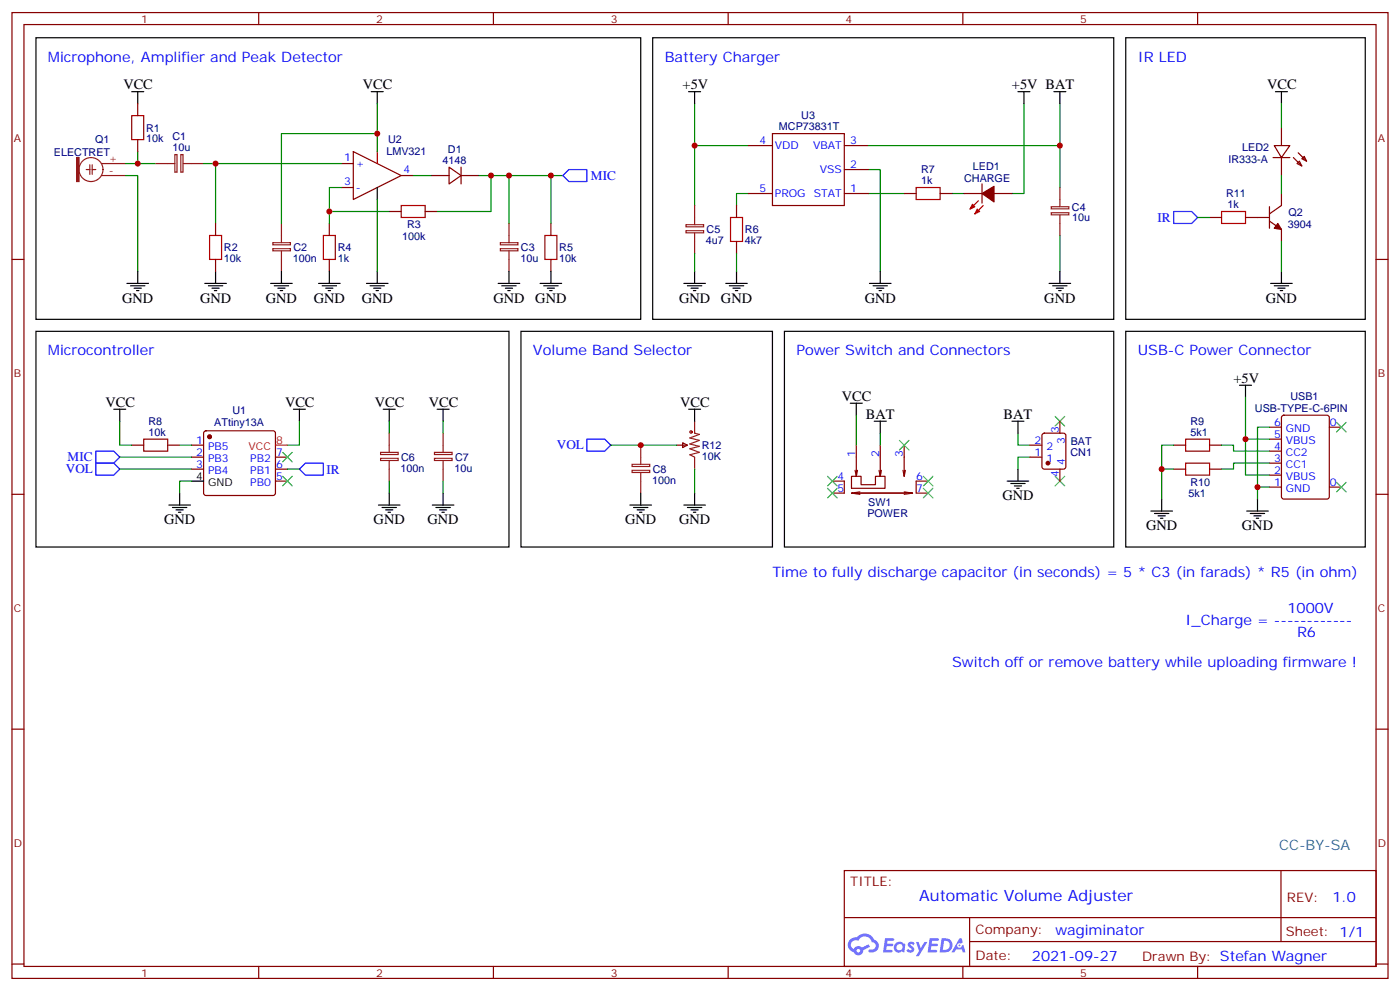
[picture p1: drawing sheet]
<svg xmlns="http://www.w3.org/2000/svg" width="412mm" height="292mm" viewBox="0 0 412 292" stroke-linecap="round" stroke-linejoin="round" font-family="sans-serif">
<g fill="none" stroke="#870000" stroke-width=".35">
<path d="M3.5 3.7h405.4v284.3h-405.4zM7.1 7.2h398.2v277.3h-398.2zM76.2 3.7v3.5M145.3 3.7v3.5M214.5 3.7v3.5M283.6 3.7v3.5M352.8 3.7v3.5M3.5 76.4h3.6M405.3 76.4h3.6M3.5 145.5h3.6M405.3 145.5h3.6M3.5 214.7h3.6"/>
<path d="M405.3 214.7h3.6M248.7 256.3h156.6v28.2h-156.6zM377.3 256.3v20.9M248.7 270.1h156.5M285.6 277.2h119.6M285.6 270.1v14.2M3.5 283.8h3.6M76.2 284.5v3.5M145.3 284.5v3.5M214.5 284.5v3.5M283.6 284.5v3.5M352.8 284.5v3.5"/>
<path d="M405.3 283.8h3.6"/>
</g>
<g fill="#5487ff">
<path d="M267.7 277.5a1.22 1.22 0 0 1 1.7 .2l-.4 .6a.47 .47 0 0 0-.3-.4 .47 .47 0 0 0-.5 .2l.1 .2a1.14 1.14 0 0 1 .8 1.8 1.14 1.14 0 0 1-1.9 0l-.2-.2 .5-.6 .7 .5a.29 .29 0 0 0 .3-.3 .29 .29 0 0 0-.2-.3 1.04 1.04 0 0 1-.6-1.7z"/>
<path d="M260.7 276.2h2.4l.3 .2-.2 .5-1.8 .1-.1 .8h1.5l.3 .4-.3 .4h-1.6l-.2 1.1h1.7l.2 .3-.2 .3-2.6 .1z"/>
<path d="M273.8 276.2h2.4l.3 .2-.1 .5-1.8 .1-.2 .8h1.6l.3 .4-.4 .4-1.6-.1-.1 1.1 1.7 .1 .2 .3-.2 .3-2.6 .1z"/>
<path d="M282.6 276.2h.7l.3 1.3-.6 .3a.69 .69 0 0 0-1 .3 .69 .69 0 0 0 .4 .9 .69 .69 0 0 0 .9-.6l.5-.2 .6 2.2h-.8l-.2-.9h-1.8l-.5 .9h-.8z"/>
<path d="M269.8 277.3h.8l.6 1.8 1.1-1.8h.9l-2.6 4.2h-.8l.9-1.5z"/>
<path d="M277.4 276.2l-.6 4.2h1.3a2.11 2.11 0 0 0 2.5-2.1 2.11 2.11 0 0 0-2.5-2.1zM278.1 277a1.39 1.39 0 0 1 1.7 1.4 1.39 1.39 0 0 1-1.8 1.2h-.3z"/>
<path d="M263.7 277.8a1.54 1.54 0 0 0-.1 2.2 1.54 1.54 0 0 0 2.2 .1l.6 .3 .3-2.3-.2-.3h-.4a1.49 1.49 0 0 0-2.4 0zM264 278.8a.94 .94 0 0 1 1.8 0 .94 .94 0 0 1-1.8 0z"/>
<path d="M250.4 276.6a2.18 2.18 0 0 0 1.1 3.7 1.44 1.44 0 0 0 1.6 .9 1.44 1.44 0 0 0 1.2-1.4l2-1.1-.5-.7-1.9 1a1.47 1.47 0 0 0-2.4 .4 1.39 1.39 0 0 1-.7-1.9 1.39 1.39 0 0 1 2-.5 2.12 2.12 0 0 1 2.2-1.3 2.12 2.12 0 0 1 1.9 1.7 1.14 1.14 0 0 1 1.1 1.4 1.14 1.14 0 0 1-1.7 .7 .43 .43 0 0 0-.5 .4 .43 .43 0 0 0 .4 .5 1.98 1.98 0 0 0 2.5-1.2 1.98 1.98 0 0 0-1.2-2.6 3.1 3.1 0 0 0-5.3-.6l-.9 .1zM252.3 279.9a.55 .55 0 0 1 1.1 0 .55 .55 0 0 1-1.1 0z"/>
<circle cx="282.6" cy="278.3" r=".26"/>
</g>
<g fill="none" stroke="#870000" stroke-width=".35">
<path d="M40.6 30.5v3.5M227.5 39.3h21.2v21.2h-21.2zM377.5 37.6v5.3M40.6 41.1v3.5M100.5 48.2h3.6M100.5 55.2h3.6M104.1 44.6l14.1 7.1-14.1 7zM118.2 51.7h3.5M127 51.7h5.3M132.3 49.2l3.5 2.5-3.5 2.5zM135.8 51.7h5.3M135.8 49.2v5"/>
<path d="M220.5 57h7M220.5 42.9h7M248.7 57h7.1M248.7 49.9h7.1M248.7 42.9h7.1M266.3 57h3.6M276.9 57h3.6M284 57h5.3M289.3 54.2v5.6M292.8 57h5.3M375 46.4h4.9M375.4 42.9h4.5l-2.4 3.5z"/>
<path d="M377.5 46.4v5.3M377.5 57v3.5l-3.6 2.5M381 46.4l2.5 2.5M382.1 48.2l.7-.8 .7 1.5zM382.4 45l2.5 2.4M383.5 46.7l.7-.7 .7 1.4zM63.5 65.8v3.5M63.5 76.4v3.5M97 65.8v3.5M97 76.4v3.5M114.7 62.3h3.5M125.2 62.3h3.6"/>
<path d="M162.3 65.8v3.5M162.3 76.4v3.5M217 60.5v3.5M217 71.1v3.5M356.3 64h3.5M366.9 64h7M373.9 65.1l3.6 2.5v3.5M373.9 60.9v6.3M38.8 131.1h3.5M49.4 131.1h3.5M56.4 131.1h3.6M56.4 134.6h3.6"/>
<path d="M56.4 138.1h3.6M60.2 127l.5-.2h19.7l.5 .2 .2 .5v17.7l-.2 .5-.5 .2h-19.7l-.5-.3-.2-.4v-17.7zM81.1 134.6h3.6M81.1 138.1h3.6M199.3 131.1h3.2M201.1 130.4l1.4 .7-1.4 .7zM251.9 138.5l.3 1.7M252.2 131.1v9.1l.4-1.7M258.9 138.5l.4 1.7M259.3 131.1v9.1l.3-1.7M266 138.5l.3 1.7M266.3 131.1v9.1l.4-1.7"/>
<path d="M303.4 131.1h3.5M303.4 134.6h3.5M307.2 127.7l.4-.2h5.7l.6 .5 .1 9.4-.5 .7h-5.9l-.6-.4-.1-9.5zM312.2 124v3.5M312.2 138.1v3.5M345.7 131.1h3.5M345.7 138.1h3.5M356.3 131.1h3.5M356.3 138.1h3.5M373.9 139.9h3.6M373.9 136.3h3.6M373.9 132.8h3.6"/>
<path d="M373.9 129.3h3.6M373.9 125.8h3.6M377.7 122.4l.5-.2h12.7l.6 .5 .1 23.5-.5 .7h-12.9l-.7-.4v-23.6zM391.6 125.8h3.5M81.1 141.6h3.6M245.2 141.6h3.5v3.6h-3.5M250.8 140.2h2.8v2.5h4.3v-2.5h2.8v3.6h-9.9zM253.3 144.8l-2.5 .4M266.3 145.2h-15.5l2.5 .3M266.3 144.8l2.5 .4h-16.6M268.8 145.2l-2.5 .3M273.4 141.6h-3.5v3.6h3.5"/>
<path d="M373.9 143.4h3.6M391.6 143.4h3.5"/>
</g>
<g fill="none" stroke="#000" stroke-width=".35">
<path d="M10.6 11.1h178.1v82.9h-178.1zM192.3 11.1h135.8v82.9h-135.8zM331.6 11.1h70.6v82.9h-70.6zM38.8 27h3.5M40.6 27v3.5M109.4 27h3.5M111.1 27v3.5M202.8 27h3.6M204.6 27v3.5M299.9 27h3.5M301.6 27v3.5M310.4 27h3.6"/>
<path d="M312.2 27v3.5M375.7 27h3.5M377.5 27v3.5M111.1 55.2v3.5M40.6 79.9v3.5M63.5 79.9v3.5M82.9 79.9v3.5M97 79.9v3.5M111.1 79.9v3.5M149.9 79.9v3.5M162.3 79.9v3.5M204.6 79.9v3.5"/>
<path d="M217 79.9v3.5M259.3 79.9v3.5M312.2 79.9v3.5M377.5 79.9v3.5M10.6 97.5h139.3v63.5h-139.3zM37.4 83.4h6.3M38.5 84.1h4.2M39.5 84.8h2.1M40.2 85.5h.7M60.3 83.4h6.4M61.4 84.1h4.2M62.4 84.8h2.2"/>
<path d="M63.1 85.5h.8M79.7 83.4h6.4M80.8 84.1h4.2M81.8 84.8h2.2M82.5 85.5h.8M93.8 83.4h6.4M94.9 84.1h4.2M96 84.8h2.1M96.7 85.5h.7M107.9 83.4h6.4M109 84.1h4.2M110.1 84.8h2.1"/>
<path d="M110.8 85.5h.7M146.8 83.4h6.3M147.8 84.1h4.2M148.9 84.8h2.1M149.6 85.5h.7M153.5 97.5h74v63.5h-74zM159.1 83.4h6.4M160.2 84.1h4.2M161.2 84.8h2.1M161.9 85.5h.7M201.4 83.4h6.4M202.5 84.1h4.2"/>
<path d="M203.6 84.8h2.1M204.3 85.5h.7M213.8 83.4h6.3M214.8 84.1h4.3M215.9 84.8h2.1M216.6 85.5h.7M231.1 97.5h97v63.5h-97zM256.1 83.4h6.4M257.2 84.1h4.2M258.2 84.8h2.1M258.9 85.5h.7M309 83.4h6.4"/>
<path d="M310.1 84.1h4.2M311.1 84.8h2.2M311.9 85.5h.7M331.6 97.5h70.6v63.5h-70.6zM374.3 83.4h6.3M375.4 84.1h4.2M376.4 84.8h2.1M377.1 85.5h.7M250.5 118.7h3.5M252.2 118.7v3.5M365.1 113.4h3.6M366.9 113.4v3.5"/>
<path d="M33.5 120.5h3.5M35.3 120.5v3.5M86.4 120.5h3.6M88.2 120.5v3.5M112.9 120.5h3.5M114.7 120.5v3.5M128.8 120.5h3.5M130.5 120.5v3.5M202.8 120.5h3.6M204.6 120.5v3.5M257.5 124h3.6M259.3 124v3.5"/>
<path d="M298.1 124h3.5M299.9 124v3.5M299.9 138.1v3.5M49.7 148.7h6.4M50.8 149.4h4.2M51.9 150.1h2.1M52.6 150.8h.7M52.9 145.2v3.5M56.4 141.6h3.6M111.5 148.7h6.3M112.5 149.4h4.3M113.6 150.1h2.1"/>
<path d="M114.3 150.8h.7M114.7 145.2v3.5M127.4 148.7h6.3M128.4 149.4h4.2M129.5 150.1h2.1M130.2 150.8h.7M130.5 145.2v3.5M185.6 148.7h6.3M186.6 149.4h4.3M187.7 150.1h2.1M188.4 150.8h.7M188.7 145.2v3.5"/>
<path d="M201.4 148.7h6.4M202.5 149.4h4.2M203.6 150.1h2.1M204.3 150.8h.7M204.6 145.2v3.5M296.7 141.6h6.3M297.7 142.3h4.3M298.8 143.1h2.1M299.5 143.8h.7M339 150.5h6.4M340.1 151.2h4.2M341.1 151.9h2.2"/>
<path d="M341.8 152.6h.7M342.2 146.9v3.6M367.2 150.5h6.4M368.3 151.2h4.2M369.4 151.9h2.1M370.1 152.6h.7M370.4 146.9v3.6"/>
</g>
<path d="M111.1 44.6v3.6M288.2 59.1l-2.4 2.5M289.6 60.5l-2.4 2.5M81.1 131.1h3.6" fill="none" stroke="#f00" stroke-width=".35"/>
<g fill="none" stroke="#008700" stroke-width=".35">
<path d="M111.1 39.3h-28.2v26.5M111.1 30.5v14.1M204.6 30.5v30M301.6 30.5v26.5h-3.5M312.2 30.5v12.4M377.5 30.5v7.1M37 51.7h3.6v28.2M40.6 44.6v3.6h-3.6M40.6 48.2h5.3M60 48.2h40.5M63.5 48.2v17.6M100.5 55.2h-3.5v10.6"/>
<path d="M111.1 58.7v21.2M121.7 51.7h5.3M141.1 51.7h21.2v14.1M144.6 51.7v10.6h-15.8M149.9 51.7v14.1M162.3 51.7h3.5M204.6 42.9h15.9M220.5 57h-3.5v3.5M255.8 49.9h3.5v30M255.8 42.9h56.4v12.3M255.8 57h10.5M280.5 57h3.5"/>
<path d="M377.5 51.7v5.3M97 62.3h17.7M204.6 74.6v5.3M217 74.6v5.3M312.2 69.3v10.6M352.8 64h3.5M377.5 71.1v8.8M366.9 116.9v23h7M35.3 124v7.1h3.5M35.3 138.1h21.1M35.3 134.6h21.1M52.9 131.1h3.5"/>
<path d="M84.7 138.1h3.5M88.2 124v7.1h-3.5M114.7 124v3.5M130.5 124v3.5M179.9 131.1h19.4M204.6 138.1v7.1M252.2 122.2v8.9M259.3 127.5v3.6M299.9 127.5v3.6h3.5M303.4 134.6h-3.5v3.5M342.2 138.1h3.5M345.7 131.1h-3.5v15.8"/>
<path d="M359.8 131.1h3.6v1.7h10.5M366.9 129.3h7M373.9 125.8h-3.5v21.1M373.9 136.3h-10.5v1.8h-3.6M56.4 141.6h-3.5v3.6M114.7 141.6v3.6M130.5 141.6v3.6M370.4 143.4h3.5"/>
</g>
<g fill="none" stroke="#8c2424" stroke-width=".35">
<path d="M25.4 49.9h1.1M26.5 48.5v2.8M27.2 49.9h1M27.2 48.5v2.8M30 51.7h7M30 48.2h7M45.9 48.2h5.6M51.5 45.5h.6v5.2h-.6zM53.3 45.5h.6v5.2h-.6zM54 48.2h6M312.2 55.2v5.7M80.4 73.2h5.1v.6h-5.1z"/>
<path d="M80.4 71.4h5.1v.7h-5.1zM82.9 65.8v5.6M82.9 73.9v6M147.4 73.2h5.2v.6h-5.2zM147.4 71.4h5.2v.7h-5.2zM149.9 65.8v5.6M149.9 73.9v6M202.1 67.9h5.2v.6h-5.2zM202.1 66.1h5.2v.7h-5.2zM204.6 60.5v5.6M204.6 68.6v6M309.7 62.6h5.2v.7h-5.2z"/>
<path d="M309.7 60.9h5.2v.6h-5.2zM312.2 63.3v6M112.1 134.9h5.2v.7h-5.2zM112.1 133.2h5.2v.6h-5.2zM114.7 127.5v5.7M114.7 135.6v6M128 134.9h5.2v.7h-5.2zM128 133.2h5.2v.6h-5.2zM130.5 127.5v5.7M130.5 135.6v6M186.2 138.5h5.2v.6h-5.2zM186.2 136.7h5.2v.6h-5.2z"/>
<path d="M188.7 131.1v5.6M188.7 139.2v6M204.6 124v3.5l1.4 .4-2.8 1 2.8 .7-2.8 1.1 2.8 .7-2.8 .7 2.8 1.1-2.8 .7 1.4 .7v3.5"/>
<circle cx="26.8" cy="49.9" r="3.5"/>
</g>
<path d="M22.6 46.4h.7v7h-.7z" fill="#8c2424" stroke="#8c2424" stroke-width=".35"/>
<g fill="none" stroke="#a10000" stroke-width=".35">
<path d="M38.8 34h3.5v7.1h-3.5zM269.9 55.2h7v3.5h-7zM61.7 69.3h3.6v7.1h-3.6zM95.2 69.3h3.6v7.1h-3.6zM118.2 60.5h7v3.5h-7zM160.5 69.3h3.5v7.1h-3.5zM215.2 64h3.5v7.1h-3.5zM359.8 62.3h7.1v3.5h-7.1zM42.3 129.3h7.1v3.5h-7.1zM349.2 129.3h7.1v3.5h-7.1zM349.2 136.3h7.1v3.6h-7.1z"/>
<circle cx="203.6" cy="127.2" r=".35"/>
</g>
<g fill="#870000" stroke="#870000" stroke-width=".35">
<path d="M289.3 57l3.5-2.1v4.5z"/>
<path d="M376.4 65.8l1.1 1.8-2.1-.4z"/>
<circle cx="61.7" cy="128.6" r=".53"/>
<circle cx="308.7" cy="136.3" r=".53"/>
</g>
<g fill="#f00" stroke="#f00" stroke-width=".35">
<path d="M286.5 60.1l.7 .8-1.4 .7z"/>
<path d="M287.9 61.6l.7 .7-1.4 .7z"/>
</g>
<g fill="none" stroke="#3c3" stroke-width=".35">
<path d="M83.3 133.2l2.8 2.8M86.1 133.2l-2.8 2.8M264.9 129.6l2.9 2.9M267.8 129.6l-2.9 2.9M310.8 122.6l2.8 2.8M313.6 122.6l-2.8 2.8M393.7 124.4l2.8 2.8M396.5 124.4l-2.8 2.8M83.3 140.2l2.8 2.9M86.1 140.2l-2.8 2.9M243.8 140.2l2.8 2.9M243.8 143.8l2.8 2.8"/>
<path d="M246.6 140.2l-2.8 2.9M246.6 143.8l-2.8 2.8M272 140.2l2.8 2.9M272 143.8l2.8 2.8M274.8 140.2l-2.8 2.9M274.8 143.8l-2.8 2.8M310.8 140.2l2.8 2.9M313.6 140.2l-2.8 2.9M393.7 142l2.8 2.8M396.5 142l-2.8 2.8"/>
</g>
<path d="M165.8 51.7l1.8-1.8h5.3v3.5h-5.3zM345.7 62.3h5.3l1.8 1.7-1.8 1.8h-5.3zM28.2 132.8h5.3l1.8 1.8-1.8 1.7h-5.3zM28.2 136.3h5.3l1.8 1.8-1.8 1.8h-5.3zM90 136.3h5.2v3.6h-5.2l-1.8-1.8zM172.9 129.3h5.3l1.7 1.8-1.7 1.7h-5.3z" fill="none" stroke="#00f" stroke-width=".35"/>
<g fill="#c00">
<circle cx="40.6" cy="48.2" r=".88"/>
<circle cx="63.5" cy="48.2" r=".88"/>
<circle cx="111.1" cy="39.3" r=".88"/>
<circle cx="97" cy="62.3" r=".88"/>
<circle cx="149.9" cy="51.7" r=".88"/>
<circle cx="162.3" cy="51.7" r=".88"/>
<circle cx="204.6" cy="42.9" r=".88"/>
<circle cx="312.2" cy="42.9" r=".88"/>
<circle cx="366.9" cy="129.3" r=".88"/>
<circle cx="370.4" cy="143.4" r=".88"/>
<circle cx="342.2" cy="138.1" r=".88"/>
<circle cx="188.7" cy="131.1" r=".88"/>
<circle cx="144.6" cy="51.7" r=".88"/>
</g>
<text font-size="4.6" fill="#00f" x="270.8" y="265.3">Automatic Volume Adjuster</text>
<g font-size="4.2" fill="#00f">
<text x="14.1" y="18.2">Microphone, Amplifier and Peak Detector</text>
<text x="195.8" y="18.2">Battery Charger</text>
<text x="335.1" y="18.2">IR LED</text>
<text x="14.1" y="104.6">Microcontroller</text>
<text x="157" y="104.6">Volume Band Selector</text>
<text x="234.6" y="104.6">Power Switch and Connectors</text>
<text x="335.1" y="104.6">USB-C Power Connector</text>
<text x="227.5" y="169.9">Time to fully discharge capacitor (in seconds) = 5 * C3 (in farads) * R5 (in ohm)</text>
<text x="349.2" y="184">I_Charge = ------------</text>
<text x="379.2" y="180.4">1000V</text>
<text x="382.1" y="187.5">R6</text>
<text x="280.5" y="196.3">Switch off or remove battery while uploading firmware !</text>
<text x="392.5" y="265.6">1.0</text>
<text x="310.9" y="275.1">wagiminator</text>
<text x="304" y="282.9">2021-09-27</text>
</g>
<g font-size="4.2">
<text x="36.3" y="26.3">VCC</text>
<text x="106.9" y="26.3">VCC</text>
<text x="201.1" y="26.3">+5V</text>
<text x="298.1" y="26.3">+5V BAT</text>
<text x="373.2" y="26.3">VCC</text>
<text x="36" y="89.1">GND</text>
<text x="58.9" y="89.1">GND</text>
<text x="78.3" y="89.1">GND</text>
<text x="92.4" y="89.1">GND</text>
<text x="106.5" y="89.1">GND</text>
<text x="145.3" y="89.1">GND</text>
<text x="157.7" y="89.1">GND</text>
<text x="200" y="89.1">GND</text>
<text x="212.4" y="89.1">GND</text>
<text x="254.7" y="89.1">GND</text>
<text x="307.6" y="89.1">GND</text>
<text x="372.9" y="89.1">GND</text>
<text x="363.4" y="112.7">+5V</text>
<text x="31" y="119.8">VCC</text>
<text x="84" y="119.8">VCC</text>
<text x="110.4" y="119.8">VCC</text>
<text x="126.3" y="119.8">VCC</text>
<text x="200.4" y="119.8">VCC</text>
<text x="248" y="118">VCC</text>
<text x="255.1" y="123.3">BAT</text>
<text x="295.6" y="123.3">BAT</text>
<text x="295.3" y="147.3">GND</text>
<text x="48.3" y="154.3">GND</text>
<text x="110.1" y="154.3">GND</text>
<text x="125.9" y="154.3">GND</text>
<text x="184.1" y="154.3">GND</text>
<text x="200" y="154.3">GND</text>
<text x="337.6" y="156.1">GND</text>
<text x="365.8" y="156.1">GND</text>
</g>
<text font-size="4.2" fill="#0099b0" x="376.8" y="250.3">CC-BY-SA</text>
<g font-size="3.9" fill="#00f">
<text x="174.1" y="52.9">MIC</text>
<text x="341" y="65.3">IR</text>
<text x="19.9" y="135.8">MIC</text>
<text x="164" y="132.3">VOL</text>
<text x="19.4" y="139.3">VOL</text>
<text x="96.1" y="139.4">IR</text>
</g>
<g font-size="3.9" fill="#800">
<text x="250.5" y="260.9">TITLE:</text>
<text x="379.1" y="265.6">REV:</text>
<text x="287.4" y="275.1">Company:</text>
<text x="378.7" y="275.7">Sheet: 1/1</text>
<text x="287.4" y="282.8">Date:</text>
<text x="336.4" y="282.8">Drawn By: Stefan Wagner</text>
</g>
<g font-size="3.2" fill="#800">
<text x="41.6" y="6.7">1</text>
<text x="110.8" y="6.7">2</text>
<text x="179.9" y="6.7">3</text>
<text x="249.1" y="6.7">4</text>
<text x="318.2" y="6.7">5</text>
<text x="4.1" y="41.8">A</text>
<text x="405.9" y="41.8">A</text>
<text x="4.1" y="110.9">B</text>
<text x="405.9" y="110.9">B</text>
<text x="4.1" y="180.1">C</text>
<text x="405.9" y="180.1">C</text>
<text x="4.1" y="249.2">D</text>
<text x="405.9" y="249.2">D</text>
<text x="41.6" y="287.5">1</text>
<text x="110.8" y="287.5">2</text>
<text x="179.9" y="287.5">3</text>
<text x="249.1" y="287.5">4</text>
<text x="318.2" y="287.5">5</text>
</g>
<g font-size="3.2" fill="#000080">
<text x="236" y="35.1">U3</text>
<text x="43" y="41.9">10k</text>
<text x="43" y="38.7">R1</text>
<text x="50.8" y="41.3">C1</text>
<text x="229.5" y="38.4">MCP73831T</text>
<text x="15.9" y="45.9">ELECTRET</text>
<text x="28" y="42.1">Q1</text>
<text x="50.8" y="44.5">10u</text>
<text x="113.8" y="45.8">LMV321</text>
<text x="114.3" y="42.2">U2</text>
<text x="131.9" y="45">D1</text>
<text x="361.8" y="47.9">IR333-A</text>
<text x="366" y="44.3">LED2</text>
<text x="130.4" y="48.2">4148</text>
<text x="271.3" y="51">R7</text>
<text x="284" y="53.5">CHARGE</text>
<text x="286.6" y="50">LED1</text>
<text x="271.3" y="54.2">1k</text>
<text x="361.2" y="58">R11</text>
<text x="315.8" y="62">C4</text>
<text x="315.8" y="65.2">10u</text>
<text x="361.6" y="61.3">1k</text>
<text x="379.5" y="63.7">Q2</text>
<text x="118.4" y="70.8">100k</text>
<text x="119.9" y="67.3">R3</text>
<text x="208" y="71.9">4u7</text>
<text x="208.1" y="68.7">C5</text>
<text x="219.4" y="71.9">4k7</text>
<text x="219.4" y="68.7">R6</text>
<text x="379.4" y="67.3">3904</text>
<text x="66" y="77.2">10k</text>
<text x="66" y="74">R2</text>
<text x="86.3" y="77.2">100n</text>
<text x="86.4" y="74">C2</text>
<text x="99.5" y="77.2">1k</text>
<text x="99.5" y="74">R4</text>
<text x="153.3" y="77.2">10u</text>
<text x="153.5" y="74">C3</text>
<text x="164.7" y="77.2">10k</text>
<text x="164.8" y="74">R5</text>
<text x="380.1" y="117.9">USB1</text>
<text x="43.7" y="125.1">R8</text>
<text x="63.1" y="125.5">ATtiny13A</text>
<text x="68.5" y="122">U1</text>
<text x="350.7" y="125">R9</text>
<text x="369.7" y="121.3">USB-TYPE-C-6PIN</text>
<text x="43.7" y="128.2">10k</text>
<text x="315.4" y="131">BAT</text>
<text x="350.7" y="128.2">5k1</text>
<text x="118.2" y="135.7">C6</text>
<text x="134.1" y="135.7">C7</text>
<text x="206.7" y="135.4">10K</text>
<text x="206.7" y="132.2">R12</text>
<text x="315.3" y="134.2">CN1</text>
<text x="118" y="138.9">100n</text>
<text x="133.9" y="138.9">10u</text>
<text x="192.1" y="142.4">100n</text>
<text x="192.3" y="139.3">C8</text>
<text x="350.7" y="143.1">R10</text>
<text x="255.8" y="148.9">SW1</text>
<text x="350.1" y="146.3">5k1</text>
<text x="255.5" y="152.1">POWER</text>
</g>
<g font-size="3.2" fill="#8d2323">
<text x="32.1" y="47.8">+</text>
<text x="32.1" y="51.3">-</text>
</g>
<g font-size="3.2" fill="#00f">
<text x="101.3" y="47.4">1</text>
<text x="223.8" y="42.5">4</text>
<text x="228.2" y="43.9">VDD</text>
<text x="239.5" y="43.9">VBAT</text>
<text x="250.5" y="42.5">3</text>
<text x="104.8" y="49.2">+</text>
<text x="118.9" y="51">4</text>
<text x="241.5" y="51">VSS</text>
<text x="250.5" y="49.6">2</text>
<text x="101.3" y="54.5">3</text>
<text x="104.8" y="56.3">-</text>
<text x="223.8" y="56.6">5</text>
<text x="228.2" y="58">PROG</text>
<text x="239.8" y="58">STAT</text>
<text x="250.5" y="56.6">1</text>
<text x="375.3" y="125.4">6</text>
<text x="391.8" y="125.4">0</text>
<text x="57.8" y="130.7">1</text>
<text x="304.7" y="130.7">2</text>
<text x="311.9" y="127.4" transform="rotate(-90 311.9 127.4)">3</text>
<text x="313.6" y="130.8" transform="rotate(-90 313.6 130.8)">3</text>
<text x="375.3" y="128.9">5</text>
<text x="378.8" y="130.7">VBUS</text>
<text x="378.8" y="127.2">GND</text>
<text x="57.8" y="134.2">2</text>
<text x="57.8" y="137.8">3</text>
<text x="61.3" y="132.5">PB5</text>
<text x="61.3" y="136">PB3</text>
<text x="73.7" y="136">PB2</text>
<text x="81.3" y="137.8">6</text>
<text x="81.3" y="134.2">7</text>
<text x="251.9" y="134.6" transform="rotate(-90 251.9 134.6)">1</text>
<text x="258.9" y="134.6" transform="rotate(-90 258.9 134.6)">2</text>
<text x="266" y="134.6" transform="rotate(-90 266 134.6)">3</text>
<text x="304.7" y="134.2">1</text>
<text x="308.2" y="136">1</text>
<text x="308.2" y="132.5">2</text>
<text x="313.6" y="136.8" transform="rotate(-90 313.6 136.8)">4</text>
<text x="375.3" y="136">3</text>
<text x="375.3" y="132.5">4</text>
<text x="378.8" y="137.8">CC1</text>
<text x="378.8" y="134.2">CC2</text>
<text x="61.3" y="139.5">PB4</text>
<text x="73.7" y="143.1">PB0</text>
<text x="73.7" y="139.5">PB1</text>
<text x="81.3" y="141.3">5</text>
<text x="246.7" y="141.3">4</text>
<text x="269.9" y="141.3">6</text>
<text x="311.9" y="140.3" transform="rotate(-90 311.9 140.3)">4</text>
<text x="375.3" y="143.1">1</text>
<text x="375.3" y="139.5">2</text>
<text x="378.8" y="141.3">VBUS</text>
<text x="391.8" y="143.1">0</text>
<text x="246.7" y="144.8">5</text>
<text x="269.9" y="144.8">7</text>
<text x="378.8" y="144.8">GND</text>
</g>
<g font-size="3.2" fill="#f00">
<text x="81.3" y="130.7">8</text>
<text x="73.2" y="132.5">VCC</text>
</g>
<g font-size="3.2">
<text x="57.8" y="141.3">4</text>
<text x="61.3" y="143.1">GND</text>
</g>
</svg>
